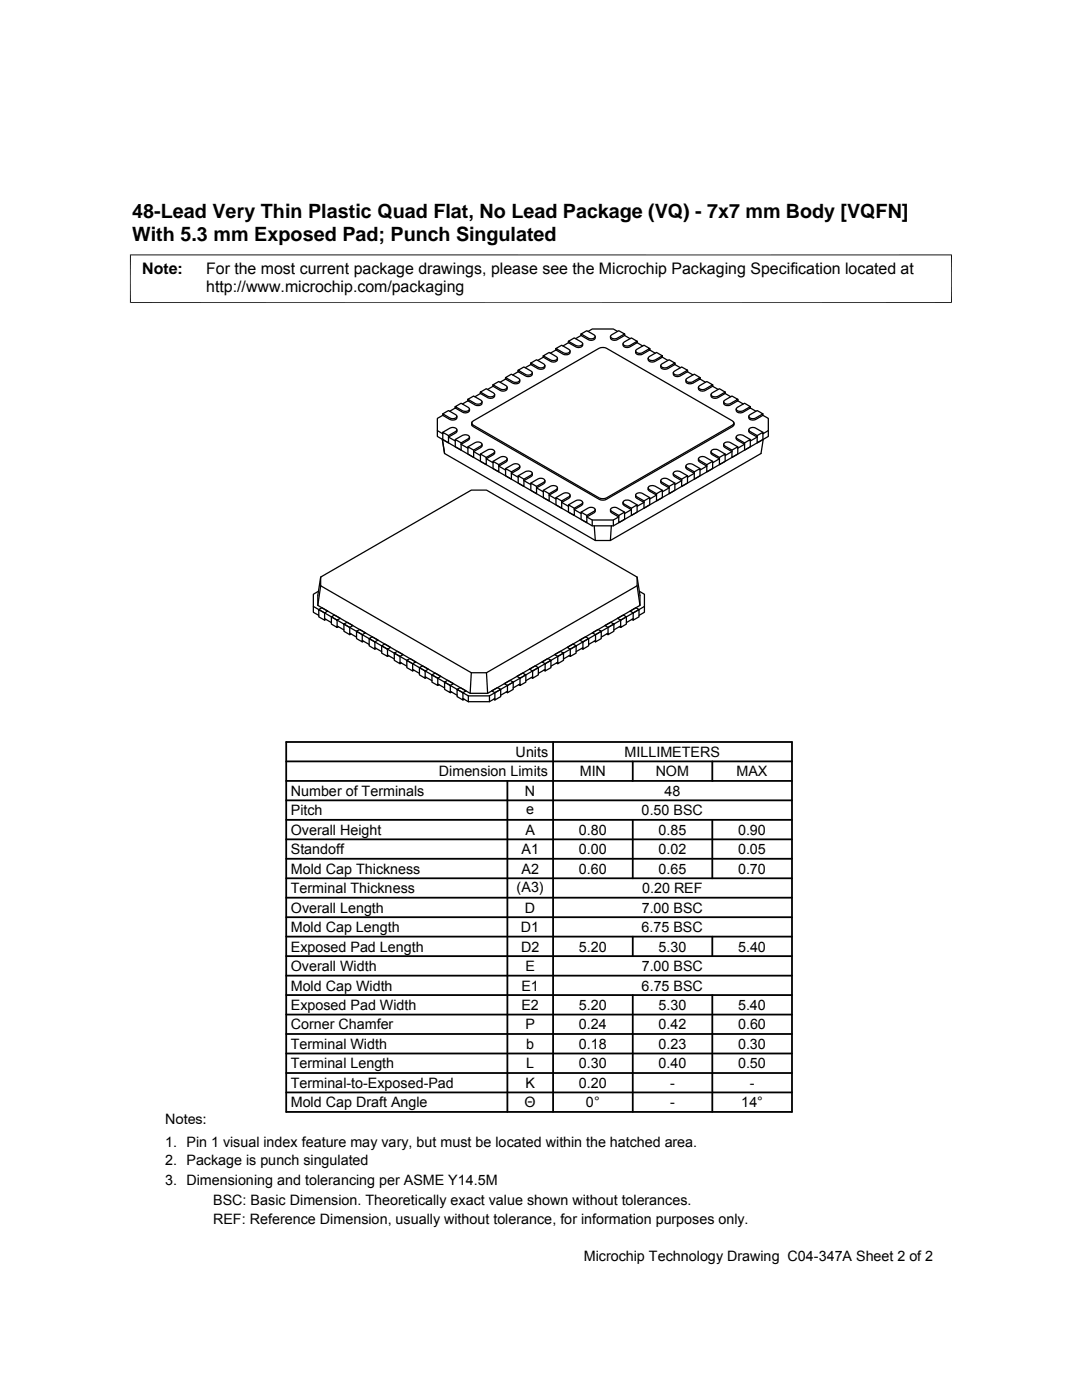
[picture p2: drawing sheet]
<svg xmlns="http://www.w3.org/2000/svg" width="216mm" height="279mm" viewBox="0 0 216 279" stroke-linecap="round" stroke-linejoin="round" font-family="sans-serif">
<g fill="none" stroke="#000" stroke-width=".25">
<path d="M93.4 79.7l1.1-.7 1.4 .9 .3 .3a.95 .95 0 0 1-1.4 .3zM95.9 78.3l1.1-.7 1.4 .8 .3 .3a.99 .99 0 0 1-1.4 .4zM98.4 76.8l1.1-.7 1.5 .9 .2 .3a.97 .97 0 0 1-1.4 .3zM98.7 78.7a.83 .83 0 0 1-.5 .8 .83 .83 0 0 1-.9-.1l-1.4-.9v-.2v.2l-1.1 .7M100.9 75.4l1.1-.7 1.5 .8 .2 .3a.95 .95 0 0 1-1.4 .4zM101.2 77.3a.82 .82 0 0 1-.5 .8 .82 .82 0 0 1-.9-.2l-1.4-.8v-.3v.3l-1.1 .6M103.4 73.9l1.1-.7 1.5 .9 .2 .3a.95 .95 0 0 1-1.4 .3zM103.7 75.8a.75 .75 0 0 1-.3 .8 .75 .75 0 0 1-.8 0l-1.7-1v-.2v.2l-1.1 .7M105.9 72.5l1.2-.7 1.4 .8 .2 .3a.95 .95 0 0 1-1.4 .4zM106.2 74.4a.81 .81 0 0 1-.5 .8 .81 .81 0 0 1-.9-.2l-1.4-.8v-.3v.3l-1.1 .6M108.4 71l1.2-.7 1.4 .9 .2 .3a.98 .98 0 0 1-1.3 .3zM108.7 72.9a.75 .75 0 0 1-.3 .8 .75 .75 0 0 1-.8 0l-1.7-1v-.2v.2l-1.1 .7"/>
<path d="M110.9 69.6l1.2-.7 1.4 .8 .2 .3a.95 .95 0 0 1-1.3 .4zM111.2 71.5a.81 .81 0 0 1-.4 .8 .81 .81 0 0 1-.9-.2l-1.5-.8v-.3v.3l-1.1 .6M113.4 68.1l1.2-.7 1.4 .9 .3 .3a1.01 1.01 0 0 1-1.4 .3zM113.7 70a.76 .76 0 0 1-.3 .8 .76 .76 0 0 1-.8 0l-1.7-1v-.2v.2l-1.1 .7M116 66.7l1.1-.7 1.4 .8 .3 .4a.97 .97 0 0 1-1.4 .3zM116.3 68.6a.83 .83 0 0 1-.5 .8 .83 .83 0 0 1-.9-.2l-1.5-.8v-.3v.3l-1.1 .6M117.3 66.1l.9-.4h4.2l.8 .4M118.8 67.2a.82 .82 0 0 1-.5 .8 .82 .82 0 0 1-.9-.2l-1.4-.8v-.3v.3l-1.1 .6M121.8 67.2a.81 .81 0 0 0 .5 .7 .81 .81 0 0 0 .9-.1l1.4-.8v-.3v.3l1.1 .6M121.9 67l1.6-1 1.1 .7-1.6 .9a.71 .71 0 0 1-1.1-.6zM124.3 68.6a.82 .82 0 0 0 .5 .8 .82 .82 0 0 0 .9-.2l1.4-.8v-.3v.3l1.1 .6M124.4 68.4l1.6-1 1.1 .7-1.6 .9a.67 .67 0 0 1-.8 .1 .67 .67 0 0 1-.3-.7z"/>
<path d="M126.8 70a.76 .76 0 0 0 .4 .8 .76 .76 0 0 0 .8 0l1.6-1v-.2v.2l1.1 .7M126.9 69.9l1.6-1 1.1 .7-1.6 .9a.71 .71 0 0 1-1.1-.6zM129.3 71.5a.82 .82 0 0 0 .5 .8 .82 .82 0 0 0 .9-.2l1.5-.8v-.3v.3l1.1 .6M129.4 71.3l1.6-1 1.2 .7-1.7 .9a.67 .67 0 0 1-.8 .1 .67 .67 0 0 1-.3-.7zM131.8 72.9a.75 .75 0 0 0 .4 .8 .75 .75 0 0 0 .8 0l1.7-1v-.2v.2l1.1 .7M131.9 72.8l1.6-1 1.2 .7-1.7 .9a.71 .71 0 0 1-1.1-.6zM134.3 74.4a.83 .83 0 0 0 .5 .8 .83 .83 0 0 0 .9-.2l1.5-.8v-.3v.3l1.1 .6M134.4 74.2l1.6-1 1.2 .7-1.7 .9a.7 .7 0 0 1-1.1-.6zM136.9 75.8a.75 .75 0 0 0 .3 .8 .75 .75 0 0 0 .8 0l1.7-1v-.2v.2l1.1 .7M136.9 75.7l1.6-1 1.2 .7-1.7 .9a.71 .71 0 0 1-1.1-.6zM139.4 77.3a.83 .83 0 0 0 .5 .8 .83 .83 0 0 0 .9-.2l1.4-.8v-.3v.3l1.1 .6M139.4 77.1l1.6-1 1.2 .7-1.7 .9a.7 .7 0 0 1-1.1-.6z"/>
<path d="M141.9 78.7a.82 .82 0 0 0 .5 .8 .82 .82 0 0 0 .9-.1l1.4-.9v-.2v.2l1.1 .7M141.9 78.6l1.7-1 1.1 .7-1.7 .9a.69 .69 0 0 1-.7 0 .69 .69 0 0 1-.4-.6zM87.3 85.9v1.2l30.9 17.8h4.2l30.9-17.8v-1.2M88.3 87.7l.4 2.8 30.1 17.4h3l30-17.4 .5-2.8M88.3 82.6l1.2-.7 1.4 .9 .3 .3a.95 .95 0 0 1-1.4 .3zM88.3 86.3l1.2 .6v1.5l-1.2-.7zM88.3 82.9l-1 .6v2.4l1 .7M88.3 86.3l1.7-1a.71 .71 0 0 1 1.1 .6l-1.6 1M88.3 82.6v.3l1.7 .9a.75 .75 0 0 0 .8 0 .75 .75 0 0 0 .4-.7M90.8 81.2l1.2-.7 1.4 .8 .3 .3a1.01 1.01 0 0 1-1.4 .4zM90.8 87.7l1.2 .7v1.4l-1.2-.6zM90.8 87.7l1.5-.8 .6-.1a.59 .59 0 0 1 .7 .6l-1.6 1"/>
<path d="M91.2 85.8l-.1 .4-.2 .2-1.4 .8 1.3 .8M93.4 89.2l1.1 .6v1.5l-1.1-.7zM93.4 89.2l1.6-1a.71 .71 0 0 1 1.1 .6l-1.6 1M93.7 81.6a.83 .83 0 0 1-.5 .8 .83 .83 0 0 1-.9-.1l-1.5-.9v-.2v.2l-1.1 .7M93.7 87.2v.3l-.3 .3-1.4 .9 1.4 .8M94.1 84.4l.3 .5 25.1 14.5a1.75 1.75 0 0 0 1.5 0l25.1-14.5 .4-.5M95.9 90.6l1.1 .7v1.4l-1.1-.6zM95.9 90.6l1.7-.9a.7 .7 0 0 1 1 .6l-1.6 1M96.2 80.2a.76 .76 0 0 1-.4 .7 .76 .76 0 0 1-.8 0l-1.6-.9v-.3v.3l-1.1 .6M96.2 88.7l-.1 .4-.2 .2-1.4 .8 1.4 .8M98.4 92.1l1.1 .6v1.5l-1.1-.7zM98.4 92.1l1.7-1a.71 .71 0 0 1 1.1 .6l-1.7 1"/>
<path d="M98.7 90.1v.3l-.3 .3-1.4 .9 1.4 .8M100.9 93.5l1.1 .7v1.4l-1.1-.6zM100.9 93.5l1.7-.9a.69 .69 0 0 1 .7-.1 .69 .69 0 0 1 .4 .7l-1.7 1M101.2 91.6v.4l-.2 .2-1.5 .8 1.4 .8M103.4 95l1.1 .6v1.5l-1.1-.7zM103.4 95l1.7-1a.69 .69 0 0 1 .7 0 .69 .69 0 0 1 .4 .6l-1.7 1M103.7 93l-.2 .6-1.5 .9 1.4 .8M105.9 96.4l1.2 .7v1.4l-1.2-.6zM105.9 96.4l1.7-.9a.68 .68 0 0 1 .7-.1 .68 .68 0 0 1 .4 .7l-1.6 1M106.2 94.5v.4l-.2 .2-1.5 .8 1.4 .8M108.4 97.9l1.2 .6v1.5l-1.2-.7zM108.4 97.9l1.7-1a.69 .69 0 0 1 .7 0 .69 .69 0 0 1 .4 .6l-1.6 1"/>
<path d="M108.7 95.9l-.2 .6-1.4 .9 1.3 .7M110.9 99.3l1.2 .7v1.4l-1.2-.6zM110.9 99.3l1.7-.9a.71 .71 0 0 1 1.1 .6l-1.6 1M111.2 97.4v.4l-.2 .2-1.4 .8 1.3 .8M113.7 98.8v.5l-.2 .1-1.4 .9 1.3 .7M126.8 98.8l.1 .5 .2 .1 1.4 .9-1.4 .7M128.5 100l1.1-.7v1.5l-1.1 .6zM129.3 97.4v.3l.3 .3 1.4 .8-1.4 .8M129.6 99.3l-1.6-.9a.71 .71 0 0 0-1.1 .6l1.6 1M131 98.5l1.2-.6v1.4l-1.2 .7zM131.8 95.9l.1 .5 .2 .1 1.4 .9-1.3 .7M132.2 97.9l-1.7-1a.67 .67 0 0 0-.8 0 .67 .67 0 0 0-.3 .6l1.6 1"/>
<path d="M133.5 97.1l1.2-.7v1.5l-1.2 .6zM134.3 94.5l.1 .4 .2 .2 1.4 .8-1.3 .8M134.7 96.4l-1.7-.9a.71 .71 0 0 0-1.1 .6l1.6 1M136 95.6l1.2-.6v1.4l-1.2 .7zM136.9 93v.5l.2 .1 1.4 .9-1.3 .8M137.2 95l-1.7-1a.69 .69 0 0 0-.7 0 .69 .69 0 0 0-.4 .6l1.6 1M138.5 94.2l1.2-.7v1.5l-1.2 .6zM139.4 91.6v.4l.2 .2 1.4 .8-1.3 .8M139.7 93.5l-1.7-.9a.71 .71 0 0 0-1.1 .6l1.6 1M141 92.7l1.2-.6v1.4l-1.2 .7zM141.9 90.1v.5l.2 .1 1.5 .9-1.4 .8M142.2 92.1l-1.7-1a.7 .7 0 0 0-1.1 .6l1.6 1"/>
<path d="M143.6 91.3l1.1-.7v1.5l-1.1 .6zM144.4 88.7v.4l.2 .2 1.5 .8-1.4 .8M144.4 80.2a.76 .76 0 0 0 .3 .7 .76 .76 0 0 0 .8 0l1.7-.9v-.3v.3l1.1 .6M144.4 80l1.6-1 1.2 .7-1.7 .9a.71 .71 0 0 1-1.1-.6zM144.7 90.6l-1.7-.9a.71 .71 0 0 0-1.1 .6l1.7 1M146 89.8l1.2-.6v1.4l-1.2 .7zM146.5 84.4l-.1 .4-.3 .4-25.1 14.4a1.58 1.58 0 0 1-1.5 0l-25.1-14.4-.2-.3-.1-.5M146.5 84.4l-.4-.4-25.1-14.5a1.75 1.75 0 0 0-1.5 0l-25.1 14.5-.3 .4M146.9 87.2v.3l.2 .3 1.5 .9-1.4 .8M146.9 81.6a.82 .82 0 0 0 .5 .8 .82 .82 0 0 0 .9-.1l1.4-.9v-.2v.2l1.1 .7M147 81.5l1.6-1 1.1 .7-1.7 .9a.67 .67 0 0 1-.7 0 .67 .67 0 0 1-.3-.6zM147.2 89.2l-1.7-1a.71 .71 0 0 0-1.1 .6l1.7 1"/>
<path d="M148.6 88.4l1.1-.7v1.5l-1.1 .6zM149.4 85.8l.1 .4 .1 .2 1.5 .8-1.4 .8M149.5 82.9l1.6-1 1.1 .7-1.6 .9a.71 .71 0 0 1-1.1-.6zM149.7 87.7l-1.7-.9a.67 .67 0 0 0-.7-.1 .67 .67 0 0 0-.3 .7l1.6 1M151.1 86.9l1.1-.6v1.4l-1.1 .7zM152.2 82.6v.3l-1.6 .9a.75 .75 0 0 1-.8 0 .75 .75 0 0 1-.4-.7M152.2 82.9l1.1 .6v2.4l-1.1 .7M152.2 86.3l-1.6-1a.71 .71 0 0 0-1.1 .6l1.6 1M63.5 118l-1 .6v2.4l31 17.9h4.2l30.9-17.9v-2.4l-1-.6M64 116.9l-.6 3.9M64 115.2l30-17.4h3.1l30 17.4v1.7l-30 17.4h-3.1l-30-17.4zM64 115.2l-.6 3.6v2l30.4 17.6h3.5l30.4-17.6v-2l-.6-3.6"/>
<path d="M113.4 100.8l1.2 .6v1.5l-1.2-.7zM113.4 100.8l1.7-1a.7 .7 0 0 1 1.1 .6l-1.6 1M116 102.2l1.6-.9a.71 .71 0 0 1 1.1 .6l-1.6 1M116 102.2l1.1 .7v1.4l-1.1-.6zM116.3 100.3v.3l-.3 .3-1.4 .8 1.4 .8M118.2 103.8v1.1M118.6 104.9l.2 3M118.8 101.7l-.1 .5-.2 .1-1.4 .9 1.1 .6h4.2l1.1-.6-1.5-.9-.1-.1-.1-.5M122 104.9l-.2 3M122.4 103.8v1.1M123.5 102.9l1.1-.7v1.5l-1.1 .6zM124.3 100.3v.3l.2 .3 1.5 .8-1.4 .8"/>
<path d="M124.6 102.2l-1.6-.9a.71 .71 0 0 0-1.1 .6l1.6 1M126 101.4l1.1-.6v1.4l-1.1 .7zM127.1 116.9l.6 3.9M127.1 100.8l-1.6-1a.69 .69 0 0 0-.8 0 .69 .69 0 0 0-.3 .6l1.6 1M62.5 121v1.2l1.1 .6M63.6 121.6v1.5l1.2 .7v-1.5l-1.2-.7 .6-.3 1.2 .7-.6 .3M64.8 123.5l1.3 .7M65 123.6l-.2 .2M66.1 123.1v1.4l1.2 .7v-1.4l-1.2-.7 .6-.4 1.2 .7-.6 .4M67.3 124.9l1.3 .8M67.5 125.1l-.2 .1M68.6 124.5v1.5l1.2 .7v-1.5l-1.2-.7 .7-.3 1.1 .6-.6 .4"/>
<path d="M69.8 126.4l1.3 .7M70 126.5l-.2 .2M71.1 126v1.4l1.2 .7v-1.4l-1.2-.7 .7-.4 1.1 .7-.6 .4M72.3 127.8l1.4 .8M72.5 128l-.2 .1M73.7 127.4v1.5l1.1 .7v-1.5l-1.1-.7 .6-.3 1.1 .6-.6 .4M74.8 129.3l1.4 .7M75.1 129.4l-.3 .2M76.2 128.9v1.4l1.1 .7v-1.4l-1.1-.7 .6-.4 1.1 .7-.6 .4M77.3 130.7l1.4 .8M77.6 130.9l-.3 .1M78.7 130.3v1.5l1.1 .7v-1.5l-1.1-.7 .6-.3 1.2 .6-.7 .4"/>
<path d="M79.8 132.2l1.4 .7M80.1 132.3l-.3 .2M81.2 131.8v1.4l1.1 .7v-1.4l-1.1-.7 .6-.4 1.2 .7-.7 .4M82.3 133.6l1.4 .8M82.6 133.8l-.3 .1M83.7 133.2v1.5l1.1 .7v-1.5l-1.1-.7 .6-.3 1.2 .6-.7 .4M84.8 135.1l1.4 .7M85.1 135.2l-.3 .2M86.2 134.7v1.4l1.2 .7v-1.4l-1.2-.7 .6-.4 1.2 .7-.6 .4M87.4 136.5l1.3 .8M87.6 136.7l-.2 .1M88.7 136.1v1.5l1.2 .6v-1.4l-1.2-.7 .6-.3 1.2 .6-.6 .4"/>
<path d="M89.9 138l1.3 .7M90.1 138.1l-.2 .1M91.2 137.6v1.4l1.2 .7v-1.5l-1.2-.6 .6-.4 1.2 .7-.6 .3M92.4 139.4l1.1 .6M92.6 139.6l-.2 .1M93.5 138.9v1.1M94 134.3l-.2 4.1M97.1 134.3l.2 4.1M97.7 138.9v1.1M98.5 139.6l.2 .1M98.7 139.4l-1 .6h-4.2M99.9 137.6v1.4l-1.2 .7v-1.5l1.2-.6-.6-.4-1.2 .7 .6 .3"/>
<path d="M101 138.1l.3 .1M101.3 138l-1.4 .7M102.4 136.1v1.5l-1.1 .6v-1.4l1.1-.7-.6-.3-1.2 .6 .7 .4M103.5 136.7l.3 .1M103.8 136.5l-1.4 .8M104.9 134.7v1.4l-1.1 .7v-1.4l1.1-.7-.6-.4-1.2 .7 .7 .4M106 135.2l.3 .2M106.3 135.1l-1.4 .7M107.4 133.2v1.5l-1.1 .7v-1.5l1.1-.7-.6-.3-1.2 .6 .7 .4M108.5 133.8l.3 .1M108.8 133.6l-1.4 .8M109.9 131.8v1.4l-1.1 .7v-1.4l1.1-.7-.6-.4-1.1 .7 .6 .4"/>
<path d="M111 132.3l.3 .2M111.3 132.2l-1.4 .7M112.4 130.3v1.5l-1.1 .7v-1.5l1.1-.7-.6-.3-1.1 .6 .6 .4M113.6 130.9l.2 .1M113.8 130.7l-1.4 .8M115 128.9v1.4l-1.2 .7v-1.4l1.2-.7-.7-.4-1.1 .7 .6 .4M116.1 129.4l.2 .2M116.3 129.3l-1.3 .7M117.5 127.4v1.5l-1.2 .7v-1.5l1.2-.7-.7-.3-1.1 .6 .6 .4M118.6 128l.2 .1M118.8 127.8l-1.3 .8M120 126v1.4l-1.2 .7v-1.4l1.2-.7-.7-.4-1.1 .7 .6 .4"/>
<path d="M121.1 126.5l.2 .2M121.3 126.4l-1.3 .7M122.5 124.5v1.5l-1.2 .7v-1.5l1.2-.7-.6-.3-1.2 .6 .6 .4M123.6 125.1l.2 .1M123.8 124.9l-1.3 .8M125 123.1v1.4l-1.2 .7v-1.4l1.2-.7-.6-.4-1.2 .7 .6 .4M126.1 123.6l.2 .2M126.3 123.5l-1.3 .7M127.5 121.6v1.5l-1.2 .7v-1.5l1.2-.7-.6-.3-1.2 .7 .6 .3M128.6 121v1.2l-1.1 .6"/>
</g>
<g fill="none" stroke="#000" stroke-width=".36">
<path d="M57.1 159.7h100.9M57.1 155.9h100.9M57.1 152h100.9M57.1 148.1h100.9v73.8h-100.9zM101.2 155.9v66M110.4 148.1v73.8M126.3 152v3.9M142.1 152v3.9M57.1 167.5h100.9M57.1 163.6h100.9M57.1 179.2h100.9M57.1 171.4h100.9"/>
<path d="M57.1 175.3h100.9M126.3 163.6v11.7M142.1 163.6v11.7M57.1 183h100.9M57.1 194.7h100.9M57.1 190.8h100.9M57.1 186.9h100.9M57.1 198.6h100.9M126.3 186.9v3.9M126.3 198.6v23.3M142.1 186.9v3.9M142.1 198.6v23.3"/>
<path d="M57.1 210.2h100.9M57.1 202.5h100.9M57.1 214.1h100.9M57.1 206.4h100.9M57.1 218h100.9"/>
</g>
<path d="M26 50.8v9.7M189.9 50.8v9.7M189.9 50.9h-164M189.9 60.4h-164" fill="none" stroke="#000" stroke-width=".2"/>
<g font-size="3.9">
<text x="26.4" y="43.5">48-Lead Very Thin Plastic Quad Flat, No Lead Package (VQ) - 7x7 mm Body [VQFN]</text>
<text x="26.4" y="48.1">With 5.3 mm Exposed Pad; Punch Singulated</text>
</g>
<g font-size="3.2">
<text x="28.4" y="54.6">Note:</text>
<text x="41.1" y="54.6">For the most current package drawings, please see the Microchip Packaging Specification located at</text>
<text x="41.1" y="58.3">http://www.microchip.com/packaging</text>
</g>
<g font-size="2.9">
<text x="87.6" y="154.9">Dimension Limits</text>
<text x="102.9" y="151">Units</text>
<text x="115.7" y="154.9">MIN</text>
<text x="124.6" y="151">MILLIMETERS</text>
<text x="130.8" y="154.9">NOM</text>
<text x="147" y="154.9">MAX</text>
<text x="58" y="158.8">Number of Terminals</text>
<text x="104.8" y="158.8">N</text>
<text x="132.6" y="158.8">48</text>
<text x="58" y="166.6">Overall Height</text>
<text x="58" y="162.7">Pitch</text>
<text x="104.8" y="166.6">A</text>
<text x="105" y="162.4">e</text>
<text x="115.5" y="166.6">0.80</text>
<text x="128" y="162.7">0.50 BSC</text>
<text x="131.4" y="166.6">0.85</text>
<text x="147.3" y="166.6">0.90</text>
<text x="58" y="170.5">Standoff</text>
<text x="104.1" y="170.5">A1</text>
<text x="115.5" y="170.5">0.00</text>
<text x="131.4" y="170.5">0.02</text>
<text x="147.3" y="170.5">0.05</text>
<text x="58" y="178.2">Terminal Thickness</text>
<text x="58" y="174.4">Mold Cap Thickness</text>
<text x="103.1" y="178">(A3)</text>
<text x="104.1" y="174.4">A2</text>
<text x="115.5" y="174.4">0.60</text>
<text x="128.1" y="178.2">0.20 REF</text>
<text x="131.4" y="174.4">0.65</text>
<text x="147.3" y="174.4">0.70</text>
<text x="58" y="182.1">Overall Length</text>
<text x="104.8" y="182.1">D</text>
<text x="128" y="182.1">7.00 BSC</text>
<text x="58" y="189.9">Exposed Pad Length</text>
<text x="58" y="186">Mold Cap Length</text>
<text x="104" y="186">D1</text>
<text x="104" y="189.9">D2</text>
<text x="115.5" y="189.9">5.20</text>
<text x="128" y="186">6.75 BSC</text>
<text x="131.4" y="189.9">5.30</text>
<text x="147.3" y="189.9">5.40</text>
<text x="58" y="193.8">Overall Width</text>
<text x="58" y="197.7">Mold Cap Width</text>
<text x="104" y="197.7">E1</text>
<text x="104.8" y="193.8">E</text>
<text x="128" y="197.7">6.75 BSC</text>
<text x="128" y="193.8">7.00 BSC</text>
<text x="58" y="201.6">Exposed Pad Width</text>
<text x="104" y="201.6">E2</text>
<text x="115.5" y="201.6">5.20</text>
<text x="131.4" y="201.6">5.30</text>
<text x="147.3" y="201.6">5.40</text>
<text x="58" y="209.3">Terminal Width</text>
<text x="58" y="205.4">Corner Chamfer</text>
<text x="104.8" y="205.4">P</text>
<text x="105" y="209.3">b</text>
<text x="115.5" y="205.4">0.24</text>
<text x="115.5" y="209.3">0.18</text>
<text x="131.4" y="205.4">0.42</text>
<text x="131.4" y="209.3">0.23</text>
<text x="147.3" y="209.3">0.30</text>
<text x="147.3" y="205.4">0.60</text>
<text x="58" y="213.2">Terminal Length</text>
<text x="105" y="213.2">L</text>
<text x="115.5" y="213.2">0.30</text>
<text x="131.4" y="213.2">0.40</text>
<text x="147.3" y="213.2">0.50</text>
<text x="58" y="221">Mold Cap Draft Angle</text>
<text x="58" y="217.1">Terminal-to-Exposed-Pad</text>
<text x="104.7" y="221">Θ</text>
<text x="104.8" y="217.1">K</text>
<text x="115.5" y="217.1">0.20</text>
<text x="116.9" y="221">0°</text>
<text x="133.7" y="217.1">-</text>
<text x="133.7" y="221">-</text>
<text x="147.9" y="221">14°</text>
<text x="149.6" y="217.1">-</text>
<text x="32.9" y="224.3">Notes:</text>
<text x="32.9" y="228.9">1. Pin 1 visual index feature may vary, but must be located within the hatched area.</text>
<text x="32.9" y="232.6">2. Package is punch singulated</text>
<text x="32.9" y="236.5">3. Dimensioning and tolerancing per ASME Y14.5M</text>
<text x="42.5" y="244.3">REF: Reference Dimension, usually without tolerance, for information purposes only.</text>
<text x="42.5" y="240.6">BSC: Basic Dimension. Theoretically exact value shown without tolerances.</text>
<text x="116.5" y="251.7">Microchip Technology Drawing C04-347A Sheet 2 of 2</text>
</g>
</svg>
